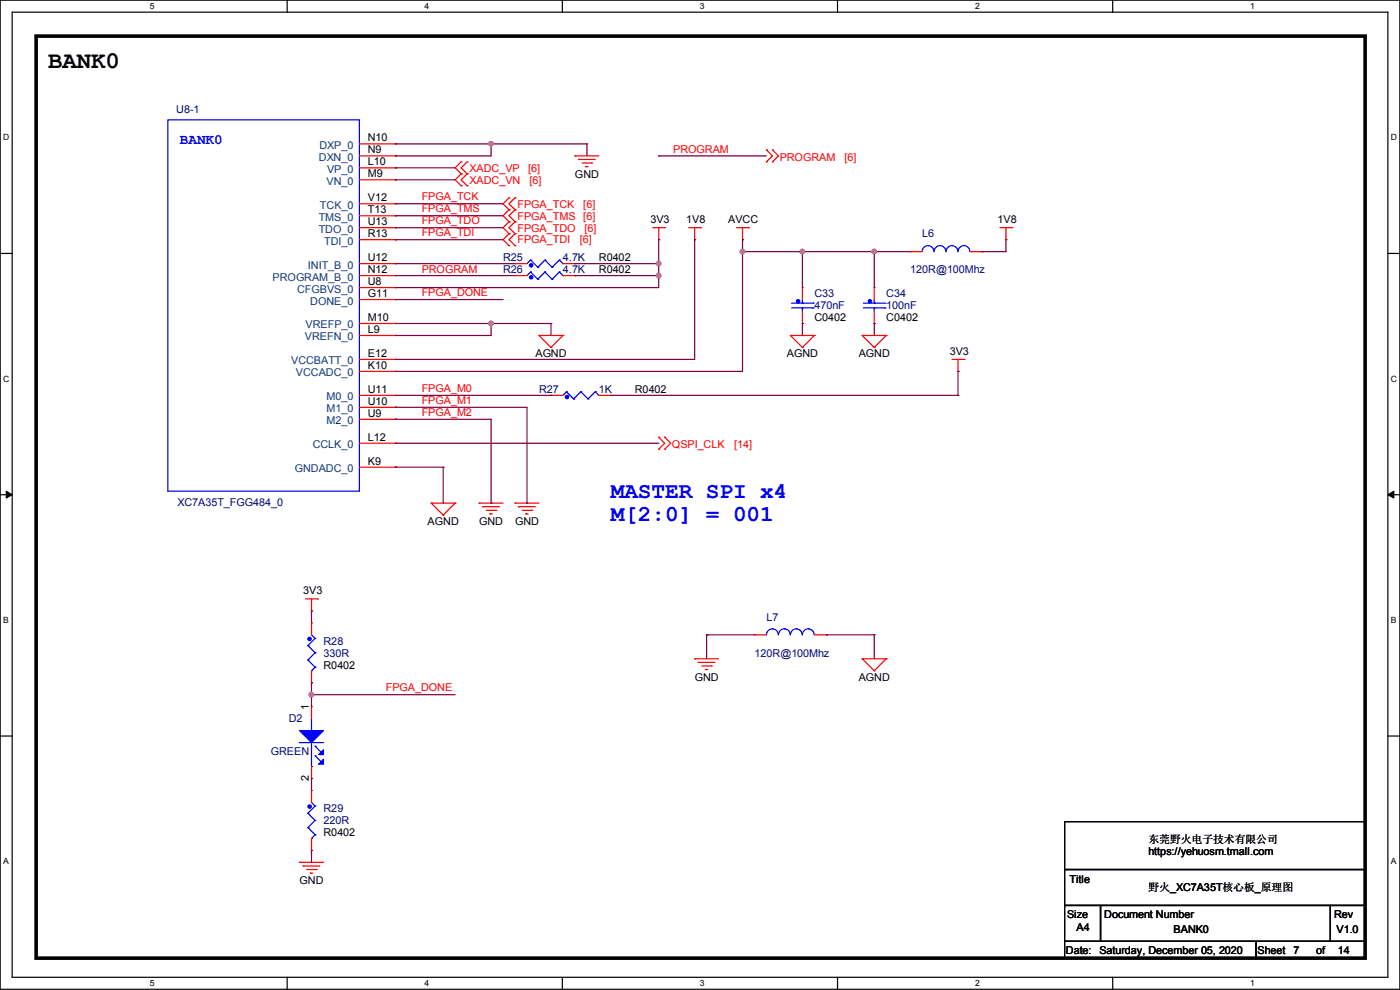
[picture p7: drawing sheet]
<svg xmlns="http://www.w3.org/2000/svg" width="297mm" height="210mm" viewBox="0 0 297 210" stroke-linecap="round" stroke-linejoin="round" font-family="sans-serif">
<path d="M0 0h297v209.8h-297zM2.6 2.6h291.8v204.7h-291.8z" fill="none" stroke="#000" stroke-width=".25"/>
<g fill="#fff">
<path d="M31.7 .3h1v2h-1z"/>
<path d="M31.7 207.6h1v1.9h-1z"/>
</g>
<path d="M60.9 0v2.6M60.9 207.3v2.5" fill="none" stroke="#000" stroke-width=".25"/>
<g fill="#fff">
<path d="M90.1 .3h1v2h-1z"/>
<path d="M90.1 207.6h1v1.9h-1z"/>
</g>
<path d="M119.3 0v2.6M119.3 207.3v2.5" fill="none" stroke="#000" stroke-width=".25"/>
<g fill="#fff">
<path d="M148.5 .3h.9v2h-.9z"/>
<path d="M148.5 207.6h.9v1.9h-.9z"/>
</g>
<path d="M177.7 0v2.6M177.7 207.3v2.5" fill="none" stroke="#000" stroke-width=".25"/>
<g fill="#fff">
<path d="M206.8 .3h1v2h-1z"/>
<path d="M206.8 207.6h1v1.9h-1z"/>
</g>
<path d="M236.1 0v2.6M236.1 207.3v2.5" fill="none" stroke="#000" stroke-width=".25"/>
<g fill="#fff">
<path d="M265.2 .3h1v2h-1z"/>
<path d="M265.2 207.6h1v1.9h-1z"/>
<path d="M.7 28.2h1.2v1.9h-1.2z"/>
<path d="M295.1 28.2h1.2v1.9h-1.2z"/>
<path d="M.7 79.3h1.2v2h-1.2z"/>
<path d="M295.1 79.3h1.2v2h-1.2z"/>
</g>
<path d="M0 53.8h2.6M294.4 53.8h2.6" fill="none" stroke="#000" stroke-width=".25"/>
<g fill="#fff">
<path d="M.7 130.5h1.2v2h-1.2z"/>
<path d="M295.1 130.5h1.1v2h-1.1z"/>
</g>
<path d="M0 104.9h2.6M294.4 104.9h2.6" fill="none" stroke="#000" stroke-width=".25"/>
<path d="M1.3 104.2l1.3 .7-1.3 .8zM294.4 104.9l1.3-.7v1.5z" fill="#000" stroke="#000" stroke-width=".21"/>
<g fill="#fff">
<path d="M.7 181.7h1.2v2h-1.2z"/>
<path d="M295.1 181.7h1.1v2h-1.1z"/>
</g>
<path d="M0 156.1h2.6M294.4 156.1h2.6M225.8 174.3h63.8v10.1h-63.8zM225.8 184.4h63.8v7.7h-63.8zM225.8 192.1h7.7v7.6h-7.7zM225.8 199.7h40.7v3.5h-40.7zM233.5 192.1h48.7v7.6h-48.7zM266.5 199.7h23.1v3.5h-23.1zM282.2 192.1h7.4v7.6h-7.4z" fill="none" stroke="#000" stroke-width=".25"/>
<path d="M7.7 7.7h281.9v195.5h-281.9z" fill="none" stroke="#000" stroke-width=".76"/>
<g fill="none" stroke="#f00" stroke-width=".25">
<path d="M76.2 33.1h7.7M76.2 30.5h7.7M76.2 35.6h7.7M76.2 38.1h7.7M83.9 30.5h.1M83.9 33.1h.1M83.9 35.6h.1M83.9 38.1h.1M97.8 34.3h.1M97.8 36.9h.1M97.8 39.4h.1M97.8 34.3l-1.2 1.3 1.2 1.3"/>
<path d="M97.8 36.9l-1.2 1.2 1.2 1.3M99.1 36.9h.1M99.1 34.3h.1M99.1 39.4h.1M99.1 34.3l-1.3 1.3 1.3 1.3M99.1 36.9l-1.3 1.2 1.3 1.3M122 33.1h.1M122 33.1h5M122.7 33.8h.1M122.7 33.8h3.6M123.5 34.6h2M124.2 35.3h.1"/>
<path d="M124.2 35.3h.6M125.5 34.6h.1M162.6 31.8h.1M162.6 34.3h.1M162.6 31.8l1.3 1.3-1.3 1.2M163.9 31.8h.1M163.9 34.3h.1M163.9 31.8l1.2 1.3-1.2 1.2M76.2 48.3h7.7M76.2 58.5h7.7M76.2 43.2h7.7M76.2 45.8h7.7"/>
<path d="M76.2 50.8h7.7M76.2 55.9h7.7M83.9 43.2h.1M83.9 45.8h.1M83.9 48.3h.1M83.9 50.8h.1M83.9 55.9h.1M83.9 58.5h.1M108 42h.1M108 44.5h.1M108 47h.1M108 49.6h.1"/>
<path d="M108 52.1h.1M108 42l-1.3 1.2 1.3 1.3M108 44.5l-1.3 1.3 1.3 1.2M108 47l-1.3 1.3 1.3 1.3M108 49.6l-1.3 1.2 1.3 1.3M109.3 44.5h.1M109.3 42h.1M109.3 47h.1M109.3 49.6h.1M109.3 52.1h.1M109.3 58.5h.1M109.3 55.9h.1"/>
<path d="M109.3 42l-1.3 1.2 1.3 1.3M109.3 44.5l-1.3 1.3 1.3 1.2M109.3 47l-1.3 1.3 1.3 1.3M109.3 49.6l-1.3 1.2 1.3 1.3M109.3 58.5h2.5M109.3 55.9h2.5M119.4 58.5h2.6M119.4 55.9h2.6M122 58.5h.1M122 55.9h.1M138.5 48.3h2.5M139.7 50.8h.1"/>
<path d="M139.7 48.3v2.5M141 48.3h.1M146.1 48.3h2.5M147.4 50.8h.1M147.4 48.3v2.5M148.6 48.3h.1M156.3 48.3h2.5M157.5 50.8h.1M157.5 48.3v2.5M158.8 48.3h.1M193.1 53.4h.1M193.1 53.4h2.5"/>
<path d="M205.8 53.4h2.5M208.3 53.4h.1M212.1 48.3h2.6M213.4 50.8h.1M213.4 48.3v2.5M214.7 48.3h.1M76.2 71.2h7.7M76.2 76.2h7.7M76.2 61h7.7M76.2 63.5h7.7M76.2 68.6h7.7M76.2 78.8h7.7"/>
<path d="M83.9 61h.1M83.9 63.5h.1M83.9 68.6h.1M83.9 71.2h.1M83.9 76.2h.1M83.9 78.8h.1M114.3 71.2h.1M114.3 71.2h5.1M114.3 71.2l2.6 2.5M116.9 73.7h.1M119.4 71.2h.1M119.4 71.2l-2.5 2.5"/>
<path d="M167.7 71.2h.1M167.7 71.2h5.1M167.7 71.2l2.5 2.5M170.2 73.7h.1M170.2 61h.1M170.2 68.6h.1M170.2 61v2.5M170.2 66.1v2.5M172.8 71.2h.1M172.8 71.2l-2.6 2.5M182.9 71.2h.1M182.9 71.2h5.1"/>
<path d="M182.9 71.2l2.6 2.5M185.5 73.7h.1M185.5 61h.1M185.5 68.6h.1M185.5 61v2.5M185.5 66.1v2.5M188 71.2h.1M188 71.2l-2.5 2.5M202 76.2h2.5M203.2 78.8h.1M203.2 76.2v2.6M204.5 76.2h.1"/>
<path d="M76.2 83.9h7.7M76.2 86.4h7.7M76.2 88.9h7.7M76.2 94h7.7M76.2 99.1h7.7M83.9 83.9h.1M83.9 86.4h.1M83.9 88.9h.1M83.9 94h.1M83.9 99.1h.1M116.9 83.9h.1M116.9 83.9h2.5"/>
<path d="M127 83.9h2.6M129.6 83.9h.1M139.7 92.8h.1M139.7 95.3h.1M139.7 92.8l1.3 1.2-1.3 1.3M141 92.8h.1M141 95.3h.1M141 92.8l1.3 1.2-1.3 1.3M91.5 106.7h.1M91.5 106.7h5.1M91.5 106.7l2.5 2.6M94 109.3h.1"/>
<path d="M96.6 106.7h.1M96.6 106.7l-2.6 2.6M101.6 106.7h.1M101.6 106.7h5.1M102.4 107.5h.1M102.4 107.5h3.6M103.2 108.2h2M103.9 109h.1M103.9 109h.5M105.2 108.2h.1M109.3 106.7h.1M109.3 106.7h5"/>
<path d="M110 107.5h.1M110 107.5h3.6M110.8 108.2h2M111.5 109h.1M111.5 109h.6M112.8 108.2h.1M64.8 127h2.6M66.1 129.6h.1M66.1 132.1h.1M66.1 127v2.6M66.1 132.1v2.6M67.4 127h.1"/>
<path d="M147.4 139.7h.1M147.4 139.7h5M160.1 134.7h.1M160.1 134.7h2.5M172.8 134.7h2.5M175.3 134.7h.1M182.9 139.7h.1M182.9 139.7h5.1M182.9 139.7l2.6 2.6M188 139.7h.1M188 139.7l-2.5 2.6M66.1 149.9h.1"/>
<path d="M66.1 144.8h.1M66.1 142.3v2.5M66.1 149.9v2.5M148.1 140.5h.1M148.1 140.5h3.6M148.9 141.3h2M149.6 142h.1M149.6 142h.6M150.9 141.3h.1M185.5 142.3h.1M66.1 165.1h.1M66.1 167.7h.1"/>
<path d="M66.1 162.6v2.5M66.1 167.7v2.5M66.1 177.8v2.6M63.5 182.9h.1M63.5 182.9h5.1M64.3 183.7h.1M64.3 183.7h3.6M65.1 184.4h2M65.8 185.2h.1M65.8 185.2h.5M66.1 180.4h.1M67.1 184.4h.1"/>
</g>
<g fill="none" stroke="#00f" stroke-width=".25">
<path d="M35.6 25.4h40.6v78.8h-40.6zM112.6 57.7h.1M112.6 55.2h.1M112.6 57.7l-.8 .8M112.6 57.7l1.5 1.5M112.6 55.2l-.8 .7M112.6 55.2l1.5 1.5M114.1 59.2h.1M114.1 56.7h.1M115.6 57.7h.1M115.6 55.2h.1M115.6 57.7l-1.5 1.5"/>
<path d="M115.6 57.7l1.5 1.5M115.6 55.2l-1.5 1.5M115.6 55.2l1.5 1.5M117.1 59.2h.1M117.1 56.7h.1M118.7 57.7h.1M118.7 55.2h.1M118.7 57.7l-1.6 1.5M118.7 57.7l.7 .8M118.7 55.2l-1.6 1.5M118.7 55.2l.7 .7M119.4 58.5h.1"/>
<path d="M119.4 55.9h.1M195.6 53.4a1.25 1.25 0 0 1 1.3-1.3 1.25 1.25 0 0 1 1.2 1.3 1.27 1.27 0 0 1 1.3-1.3 1.27 1.27 0 0 1 1.3 1.3M200.7 53.4a1.25 1.25 0 0 1 1.3-1.3 1.25 1.25 0 0 1 1.2 1.3M203.2 53.4a1.25 1.25 0 0 1 1.3-1.3 1.25 1.25 0 0 1 1.2 1.3M167.9 65.3h4.6M167.9 64.3h4.6M170.2 65.3h.1M170.2 64.3h.1M170.2 63.5v.8M170.2 65.3v.8M172.5 65.3h.1M172.5 64.3h.1"/>
<path d="M183.2 65.3h4.5M183.2 64.3h4.5M185.5 65.3h.1M185.5 64.3h.1M185.5 63.5v.8M185.5 65.3v.8M187.7 65.3h.1M187.7 64.3h.1M120.2 83.1h.1M120.2 83.1l-.8 .8M120.2 83.1l1.5 1.5M121.7 84.6h.1"/>
<path d="M123.2 83.1h.1M123.2 83.1l-1.5 1.5M123.2 83.1l1.6 1.5M124.8 84.6h.1M126.3 83.1h.1M126.3 83.1l-1.5 1.5M126.3 83.1l.7 .8M127 83.9h.1M65.3 136.9h.1M65.3 140h.1M65.3 136.9l1.5 1.6M65.3 140l1.5 1.5"/>
<path d="M66.1 134.7l.7 .7M66.8 135.4h.1M66.8 138.5h.1M66.8 135.4l-1.5 1.5M66.8 138.5l-1.5 1.5M162.6 134.7a1.25 1.25 0 0 1 1.3-1.3 1.25 1.25 0 0 1 1.2 1.3M165.1 134.7a1.25 1.25 0 0 1 1.3-1.3 1.25 1.25 0 0 1 1.2 1.3M167.7 134.7a1.25 1.25 0 0 1 1.2-1.3 1.25 1.25 0 0 1 1.3 1.3M170.2 134.7a1.25 1.25 0 0 1 1.3-1.3 1.25 1.25 0 0 1 1.2 1.3M63.5 157.5h.1M63.5 157.5h5.1M66.1 155h.1"/>
<path d="M66.1 142.3h.1M66.1 152.4v2.6M66.1 157.5v5.1M66.8 158.3h.1M66.8 141.5h.1M66.8 158.3l1.3 1.3M66.8 141.5l-.7 .8M65.3 172.5h.1M65.3 175.6h.1M65.3 172.5l1.5 1.5M65.3 175.6l1.5 1.5M66.1 162.6h.1"/>
<path d="M66.1 177.8h.1M66.1 170.2l.7 .8M66.8 160.3h.1M66.8 171h.1M66.8 174h.1M66.8 177.1h.1M66.8 160.3l1.3 1.3M66.8 171l-1.5 1.5M66.8 174l-1.5 1.6M66.8 177.1l-.7 .7"/>
</g>
<g fill="#00f" stroke="#00f" stroke-width=".25">
<path d="M63.5 155h5.1l-2.5 2.5z"/>
<path d="M68.6 159v1.1h-1z"/>
<path d="M68.6 161.1v1h-1z"/>
<circle cx="169.3" cy="63.9" r=".36"/>
<circle cx="112.7" cy="58.8" r=".36"/>
<circle cx="65.7" cy="135.5" r=".36"/>
<circle cx="65.7" cy="171.1" r=".36"/>
<circle cx="112.7" cy="56.3" r=".36"/>
<circle cx="184.6" cy="63.9" r=".36"/>
<circle cx="120.3" cy="84.2" r=".36"/>
</g>
<g fill="none" stroke="#800040" stroke-width=".25">
<path d="M83.9 30.5h.1M83.9 33.1h.1M83.9 35.6h.1M83.9 38.1h.1M83.9 30.5h40.6M83.9 35.6h12.7M83.9 38.1h12.7M104.2 30.5h.1M104.2 30.5v2.6h-20.3M124.5 30.5h.1M124.5 30.5v2.6M139.7 33.1h.1"/>
<path d="M139.7 33.1h22.9M83.9 43.2h.1M83.9 45.8h.1M83.9 48.3h.1M83.9 50.8h.1M83.9 55.9h.1M83.9 58.5h.1M83.9 43.2h22.8M83.9 45.8h22.8M83.9 48.3h22.8M83.9 50.8h22.8M83.9 55.9h25.4"/>
<path d="M83.9 58.5h25.4M122 55.9h.1M122 58.5h.1M122 55.9h17.7M122 58.5h17.7M139.7 50.8h.1M139.7 55.9h.1M139.7 58.5h.1M139.7 50.8v10.2h-55.8M147.4 50.8h.1M147.4 50.8v25.4h-63.5M157.5 50.8h.1"/>
<path d="M157.5 53.4h.1M157.5 53.4h35.6M157.5 50.8v28h-73.6M170.2 53.4h.1M170.2 53.4v7.6M185.5 53.4h.1M185.5 53.4v7.6M208.3 53.4h.1M213.4 50.8h.1M213.4 50.8v2.6h-5.1M83.9 61h.1M83.9 63.5h.1"/>
<path d="M83.9 68.6h.1M83.9 71.2h.1M83.9 76.2h.1M83.9 78.8h.1M83.9 63.5h22.8M83.9 68.6h33M104.2 68.6h.1M104.2 68.6v2.6h-20.3M116.9 68.6h.1M116.9 68.6v2.6M170.2 68.6h.1M170.2 68.6v2.6"/>
<path d="M185.5 68.6h.1M185.5 68.6v2.6M203.2 78.8h.1M203.2 78.8v5.1M83.9 86.4h.1M83.9 88.9h.1M83.9 94h.1M83.9 99.1h.1M83.9 88.9h20.3v17.8M83.9 83.9h33M83.9 86.4h27.9v20.3M83.9 94h55.8"/>
<path d="M83.9 99.1h10.1M94 99.1h.1M94 99.1v7.6M116.9 83.9h.1M129.6 83.9h73.6M203.2 83.9h.1M104.2 106.7h.1M111.8 106.7h.1M66.1 129.6h.1M66.1 129.6v2.5M149.9 134.7h.1M149.9 134.7h10.2"/>
<path d="M149.9 134.7v5M175.3 134.7h.1M175.3 134.7h10.2M185.5 134.7h.1M185.5 134.7v5M66.1 144.8h.1M66.1 147.4h.1M66.1 144.8v5.1M66.1 147.4h30.5M66.1 165.1h.1M66.1 165.1v2.6M66.1 180.4h.1"/>
<path d="M66.1 180.4v2.5"/>
</g>
<g fill="#f0f" stroke="#f0f" stroke-width=".25">
<circle cx="104.2" cy="30.5" r=".49"/>
<circle cx="139.7" cy="55.9" r=".49"/>
<circle cx="139.7" cy="58.4" r=".49"/>
<circle cx="104.2" cy="68.6" r=".49"/>
<circle cx="170.2" cy="53.4" r=".49"/>
<circle cx="185.4" cy="53.4" r=".49"/>
<circle cx="157.5" cy="53.4" r=".49"/>
<circle cx="66.1" cy="147.3" r=".49"/>
</g>
<text font-size="5.1" x="10.2" y="14.5">BANK0</text>
<g font-size="4.8" fill="#00f">
<text x="129.6" y="105.7">MASTER SPI x4</text>
<text x="129.6" y="110.5">M[2:0] = 001</text>
</g>
<text font-size="3" fill="#00f" x="38.1" y="30.5">BANK0</text>
<g font-size="2.3" fill="#000080">
<text x="37.4" y="24">U8-1</text>
<text x="195.6" y="50.4">L6</text>
<text x="106.7" y="58">R26</text>
<text x="106.7" y="55.5">R25</text>
<text x="119.4" y="58">4.7K</text>
<text x="119.4" y="55.5">4.7K</text>
<text x="193.1" y="58">120R@100Mhz</text>
<text x="172.8" y="63.1">C33</text>
<text x="172.8" y="65.6">470nF</text>
<text x="188" y="63.1">C34</text>
<text x="188" y="65.6">100nF</text>
<text x="114.4" y="83.4">R27</text>
<text x="127" y="83.4">1K</text>
<text x="37.6" y="107.3">XC7A35T_FGG484_0</text>
<text x="162.6" y="131.7">L7</text>
<text x="68.6" y="136.7">R28</text>
<text x="68.6" y="139.3">330R</text>
<text x="160.1" y="139.3">120R@100Mhz</text>
<text x="61.3" y="153.2">D2</text>
<text x="57.5" y="160.1">GREEN</text>
<text x="68.6" y="172.3">R29</text>
<text x="68.6" y="174.8">220R</text>
</g>
<g font-size="2.3">
<text x="78" y="30">N10</text>
<text x="78" y="32.5">N9</text>
<text x="78" y="35.1">L10</text>
<text x="78" y="37.6">M9</text>
<text x="122" y="37.7">GND</text>
<text x="78" y="42.7">V12</text>
<text x="78" y="45.2">T13</text>
<text x="78" y="47.8">U13</text>
<text x="138" y="47.3">3V3</text>
<text x="145.6" y="47.3">1V8</text>
<text x="154.5" y="47.3">AVCC</text>
<text x="211.6" y="47.3">1V8</text>
<text x="78" y="50.3">R13</text>
<text x="78" y="55.4">U12</text>
<text x="78" y="57.9">N12</text>
<text x="127" y="58">R0402</text>
<text x="127" y="55.5">R0402</text>
<text x="78" y="60.5">U8</text>
<text x="78" y="63">G11</text>
<text x="78" y="68.1">M10</text>
<text x="78" y="70.6">L9</text>
<text x="172.8" y="68.2">C0402</text>
<text x="188" y="68.2">C0402</text>
<text x="78" y="75.7">E12</text>
<text x="113.6" y="75.8">AGND</text>
<text x="166.9" y="75.8">AGND</text>
<text x="182.2" y="75.8">AGND</text>
<text x="201.5" y="75.3">3V3</text>
<text x="78" y="78.2">K10</text>
<text x="78" y="83.3">U11</text>
<text x="134.7" y="83.4">R0402</text>
<text x="78" y="85.9">U10</text>
<text x="78" y="88.4">U9</text>
<text x="78" y="93.5">L12</text>
<text x="78" y="98.6">K9</text>
<text x="90.7" y="111.3">AGND</text>
<text x="101.6" y="111.3">GND</text>
<text x="109.3" y="111.3">GND</text>
<text x="64.3" y="126.1">3V3</text>
<text x="68.6" y="141.8">R0402</text>
<text x="147.4" y="144.4">GND</text>
<text x="182.2" y="144.4">AGND</text>
<text x="65.5" y="150.7" transform="rotate(-90 65.5 150.7)">1</text>
<text x="65.5" y="165.6" transform="rotate(-90 65.5 165.6)">2</text>
<text x="68.6" y="177.4">R0402</text>
<text x="243.6" y="178.9">东莞野火电子技术有限公司</text>
<text x="243.6" y="181.4">https://yehuosm.tmall.com</text>
<text x="63.5" y="187.5">GND</text>
<text x="226.9" y="187.3">Title</text>
<text x="243.6" y="189.1">野火_XC7A35T核心板_原理图</text>
<text x="226.4" y="194.6">Size</text>
<text x="228.4" y="197.4">A4</text>
<text x="234.2" y="194.6">Document Number</text>
<text x="249" y="198">BANK0</text>
<text x="283" y="194.6">Rev</text>
<text x="283.5" y="198">V1.0</text>
<text x="226.1" y="202.3">Date:</text>
<text x="233.2" y="202.3">Saturday, December 05, 2020</text>
<text x="266.8" y="202.3">Sheet</text>
<text x="274.4" y="202.3">7</text>
<text x="279.2" y="202.3">of</text>
<text x="283.8" y="202.3">14</text>
</g>
<g font-size="2.3" fill="#004080">
<text x="67.7" y="34.1">DXN_0</text>
<text x="67.8" y="31.6">DXP_0</text>
<text x="69.3" y="39.2">VN_0</text>
<text x="69.4" y="36.7">VP_0</text>
<text x="67.6" y="46.8">TMS_0</text>
<text x="67.9" y="44.3">TCK_0</text>
<text x="67.6" y="49.4">TDO_0</text>
<text x="68.8" y="51.9">TDI_0</text>
<text x="57.8" y="59.5">PROGRAM_B_0</text>
<text x="65.3" y="57">INIT_B_0</text>
<text x="63" y="62.1">CFGBVS_0</text>
<text x="65.8" y="64.6">DONE_0</text>
<text x="64.8" y="69.7">VREFP_0</text>
<text x="61.8" y="77.3">VCCBATT_0</text>
<text x="64.7" y="72.2">VREFN_0</text>
<text x="62.8" y="79.8">VCCADC_0</text>
<text x="69.3" y="84.9">M0_0</text>
<text x="69.3" y="87.5">M1_0</text>
<text x="66.3" y="95.1">CCLK_0</text>
<text x="69.3" y="90">M2_0</text>
<text x="62.5" y="100.2">GNDADC_0</text>
</g>
<g font-size="2.3" fill="#f00">
<text x="142.8" y="32.6">PROGRAM</text>
<text x="165.4" y="34.1">PROGRAM</text>
<text x="179.1" y="34.1">[6]</text>
<text x="99.6" y="36.4">XADC_VP</text>
<text x="99.6" y="38.9">XADC_VN</text>
<text x="112.1" y="36.4">[6]</text>
<text x="112.3" y="38.9">[6]</text>
<text x="89.5" y="42.5">FPGA_TCK</text>
<text x="89.5" y="45">FPGA_TMS</text>
<text x="89.5" y="47.6">FPGA_TDO</text>
<text x="109.8" y="44">FPGA_TCK</text>
<text x="109.8" y="46.6">FPGA_TMS</text>
<text x="123.7" y="44">[6]</text>
<text x="123.7" y="46.6">[6]</text>
<text x="89.5" y="50.1">FPGA_TDI</text>
<text x="109.8" y="49.1">FPGA_TDO</text>
<text x="109.8" y="51.6">FPGA_TDI</text>
<text x="123" y="51.6">[6]</text>
<text x="124" y="49.1">[6]</text>
<text x="89.5" y="58">PROGRAM</text>
<text x="89.5" y="62.8">FPGA_DONE</text>
<text x="89.5" y="83.1">FPGA_M0</text>
<text x="89.5" y="85.7">FPGA_M1</text>
<text x="89.5" y="88.2">FPGA_M2</text>
<text x="142.5" y="95.1">QSPI_CLK</text>
<text x="155.8" y="95.1">[14]</text>
<text x="81.8" y="146.6">FPGA_DONE</text>
</g>
<g font-size="1.8">
<text x="31.8" y="1.9">5</text>
<text x="90.1" y="1.9">4</text>
<text x="148.5" y="1.9">3</text>
<text x="206.8" y="1.9">2</text>
<text x="265.2" y="1.9">1</text>
<text x=".7" y="29.8">D</text>
<text x="295.1" y="29.8">D</text>
<text x=".7" y="80.9">C</text>
<text x="295.1" y="80.9">C</text>
<text x=".7" y="132.1">B</text>
<text x="295.1" y="132.1">B</text>
<text x=".7" y="183.3">A</text>
<text x="295.1" y="183.3">A</text>
<text x="31.8" y="209.2">5</text>
<text x="90.1" y="209.2">4</text>
<text x="148.5" y="209.2">3</text>
<text x="206.8" y="209.2">2</text>
<text x="265.2" y="209.2">1</text>
</g>
</svg>
